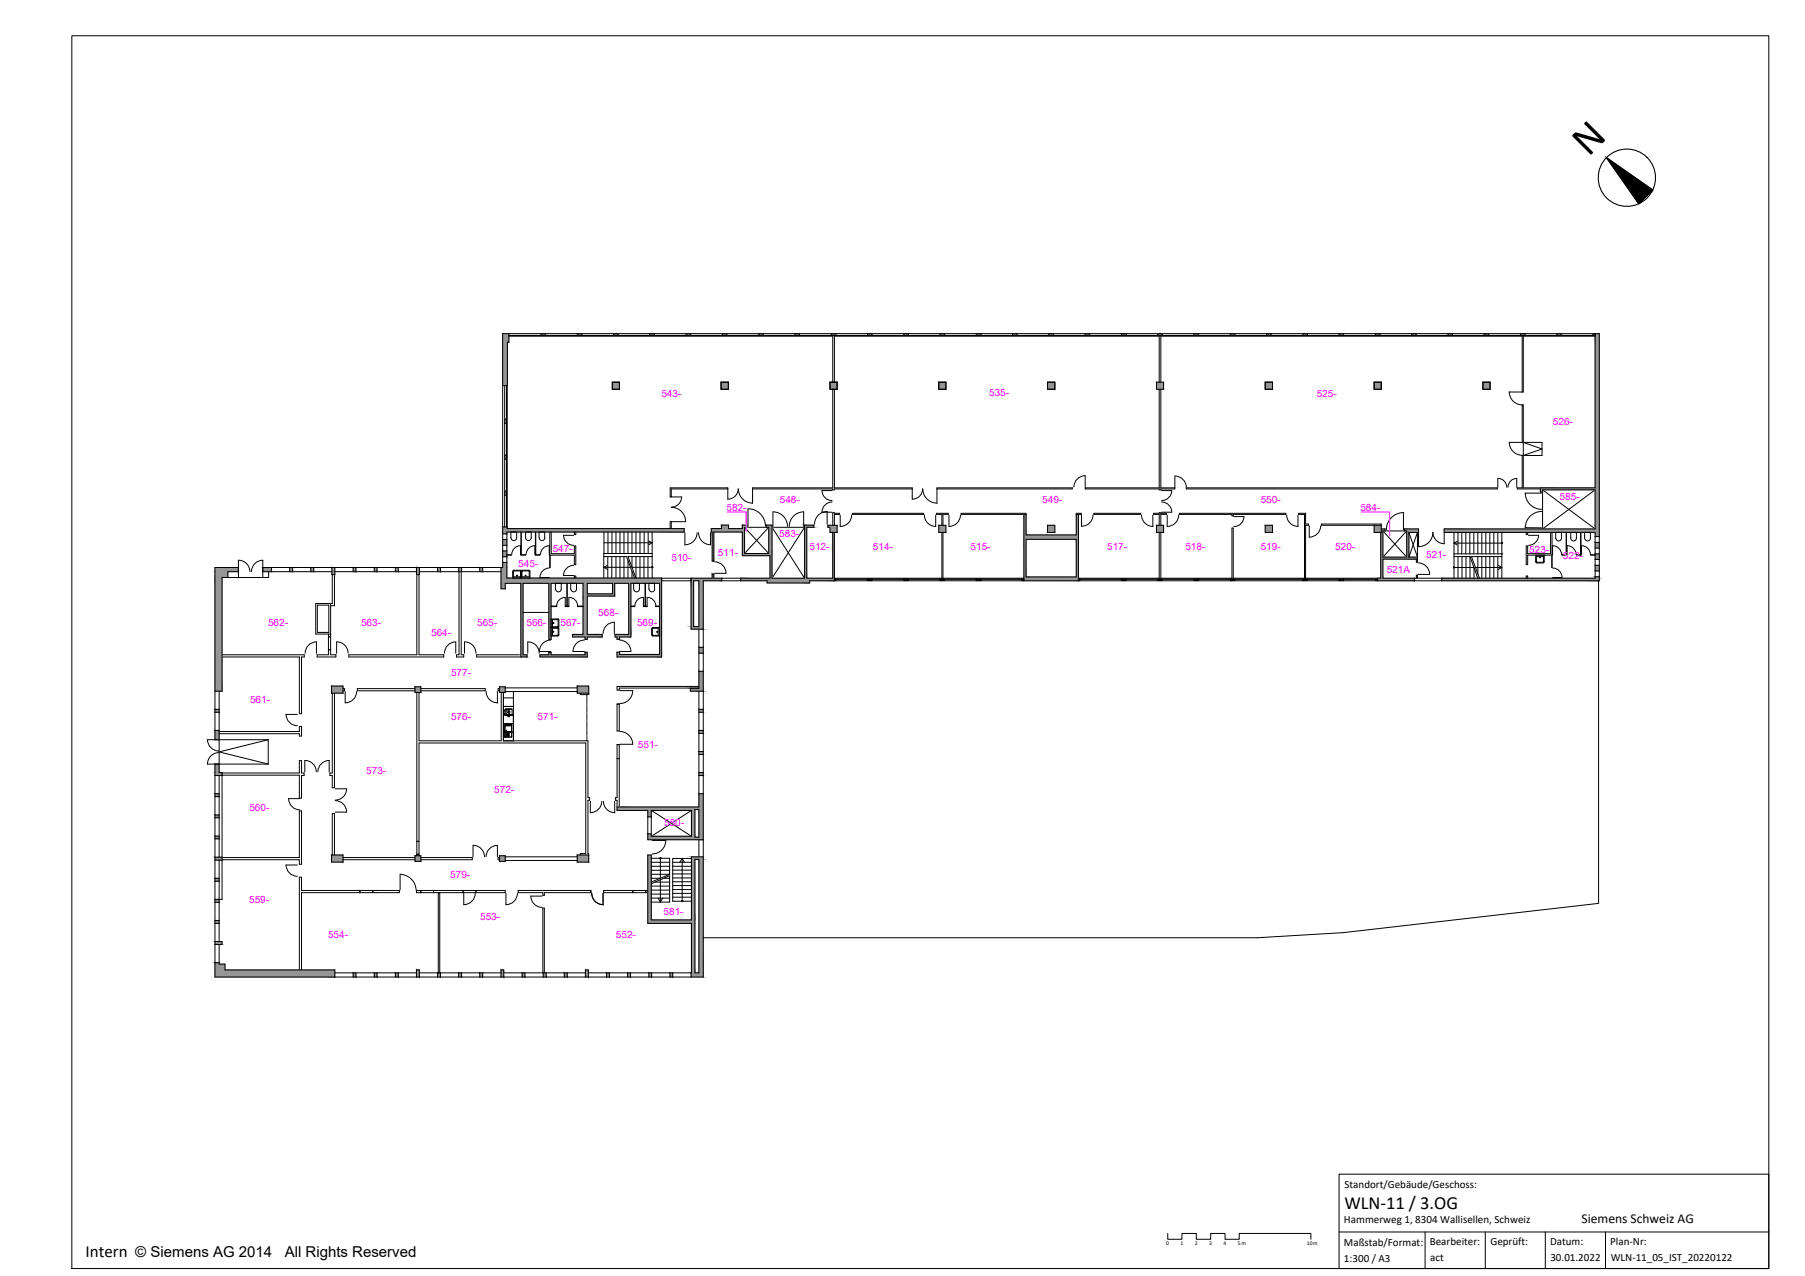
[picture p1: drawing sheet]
<svg xmlns="http://www.w3.org/2000/svg" width="420mm" height="297mm" viewBox="0 0 420 297" stroke-linecap="round" stroke-linejoin="round" font-family="sans-serif">
<!-- layer: S_Schraffur_Wand_tragend -->
<g fill="#969696" stroke="#969696" stroke-width=".23">
<path d="M77.2 199l2.6 1.7v-1.7zM77.2 199l2.6 1.7h-2.6z"/>
<path d="M345.2 89l1.6 1.6v-1.6zM345.2 89l1.6 1.6h-1.6z"/>
<path d="M319.9 89l1.6 1.6v-1.6zM319.9 89l1.6 1.6h-1.6z"/>
<path d="M319.9 122.3l1.6 1.6v-1.6zM319.9 122.3l1.6 1.6h-1.6z"/>
<path d="M294.5 122.3l1.7 1.6v-1.6zM294.5 122.3l1.7 1.6h-1.7z"/>
<path d="M294.5 89l1.7 1.6v-1.6zM294.5 89l1.7 1.6h-1.7z"/>
<path d="M269.2 89l1.6 1.6v-1.6zM269.2 89l1.6 1.6h-1.6z"/>
<path d="M269.2 122.3l1.6 1.6v-1.6zM269.2 122.3l1.6 1.6h-1.6z"/>
<path d="M243.8 122.3l1.7 1.6v-1.6zM243.8 122.3l1.7 1.6h-1.7z"/>
<path d="M243.8 89l1.7 1.6v-1.6zM243.8 89l1.7 1.6h-1.7z"/>
<path d="M218.5 122.3l1.7 1.6v-1.6zM218.5 122.3l1.7 1.6h-1.7z"/>
<path d="M193.2 122.3l1.7 1.6v-1.6zM193.2 122.3l1.7 1.6h-1.7z"/>
<path d="M218.5 89l1.7 1.6v-1.6zM218.5 89l1.7 1.6h-1.7z"/>
<path d="M193.2 89l1.7 1.6v-1.6zM193.2 89l1.7 1.6h-1.7z"/>
<path d="M167.9 89l1.6 1.6v-1.6zM167.9 89l1.6 1.6h-1.6z"/>
<path d="M142.5 89l1.7 1.6v-1.6zM142.5 89l1.7 1.6h-1.7z"/>
<path d="M77.2 159.7l2.6 1.7v-1.7zM77.2 159.7l2.6 1.7h-2.6z"/>
<path d="M96.6 159.9l1.4 1.3v-1.3zM96.6 159.9l1.4 1.3h-1.4z"/>
<path d="M116.3 159.9l1.3 1.3v-1.3zM116.3 159.9l1.3 1.3h-1.3z"/>
<path d="M134.4 159.7l2.6 1.7v-1.7zM134.4 159.7l2.6 1.7h-2.6z"/>
<path d="M134.4 199l2.6 1.7v-1.7zM134.4 199l2.6 1.7h-2.6z"/>
<path d="M116.3 199.2l1.3 1.3v-1.3zM116.3 199.2l1.3 1.3h-1.3z"/>
<path d="M96.6 199.2l1.4 1.3v-1.3zM96.6 199.2l1.4 1.3h-1.4z"/>
<path d="M371.3 77.7l1 35.9v-35.9zM371.3 77.7l1 35.9h-1z"/>
<path d="M358.6 113.6l13.7 .4v-.4zM358.6 113.6l13.7 .4h-13.7z"/>
<path d="M358.6 114l.5 .5v-.5zM358.6 114l.5 .5h-.5z"/>
<path d="M371.3 114l1 9.1v-9.1zM371.3 114l1 9.1h-1z"/>
<path d="M336.2 123.1l36.1 .8v-.8zM336.2 123.1l36.1 .8h-36.1z"/>
<path d="M371.3 123.9l1 1v-1zM371.3 123.9l1 1h-1z"/>
<path d="M371.3 134.3l1 .3v-.3zM371.3 134.3l1 .3h-1z"/>
<path d="M335.6 134.6l36.7 .6v-.6zM335.6 134.6l36.7 .6h-36.7z"/>
<path d="M371.3 131.6l1 1.3v-1.3zM371.3 131.6l1 1.3h-1z"/>
<path d="M371.3 128.9l1 1.3v-1.3zM371.3 128.9l1 1.3h-1z"/>
<path d="M371.3 126.3l1 1.3v-1.3zM371.3 126.3l1 1.3h-1z"/>
<path d="M326.9 123.1l3.3 .5v-.5zM326.9 123.1l3.3 .5h-3.3z"/>
<path d="M321.5 123.1l.9 .5v-.5zM321.5 123.1l.9 .5h-.9z"/>
<path d="M321.5 123.6l.4 .3v-.3zM321.5 123.6l.4 .3h-.4z"/>
<path d="M327.4 123.6l2.8 .3v-.3zM327.4 123.6l2.8 .3h-2.8z"/>
<path d="M327.4 123.9l.6 5.8v-5.8zM327.4 123.9l.6 5.8h-.6z"/>
<path d="M321.4 123.9l.5 5.8v-5.8zM321.4 123.9l.5 5.8h-.5z"/>
<path d="M321.4 129.7l8.5 .5v-.5zM321.4 129.7l8.5 .5h-8.5z"/>
<path d="M321.4 130.2l.5 4.4v-4.4zM321.4 130.2l.5 4.4h-.5z"/>
<path d="M320.7 134.6l8.6 .6v-.6zM320.7 134.6l8.6 .6h-8.6z"/>
<path d="M187.3 122.2l2.1 .6v-.6zM187.3 122.2l2.1 .6h-2.1z"/>
<path d="M178.4 122.2l1.3 .6v-.6zM178.4 122.2l1.3 .6h-1.3z"/>
<path d="M172.8 122.2l1.1 .6v-.6zM172.8 122.2l1.1 .6h-1.1z"/>
<path d="M172.8 122.8l.5 .2v-.2zM172.8 122.8l.5 .2h-.5z"/>
<path d="M167.9 122.2l1.7 .8v-.8zM167.9 122.2l1.7 .8h-1.7z"/>
<path d="M165.6 123l7.7 .9v-.9zM165.6 123l7.7 .9h-7.7z"/>
<path d="M178.9 122.8l.8 6v-6zM178.9 122.8l.8 6h-.8z"/>
<path d="M172.8 123.9l.5 4.9v-4.9zM172.8 123.9l.5 4.9h-.5z"/>
<path d="M172.8 128.8l6.9 .6v-.6zM172.8 128.8l6.9 .6h-6.9z"/>
<path d="M165.8 123.9l.4 6.7v-6.7zM165.8 123.9l.4 6.7h-.4z"/>
<path d="M193.8 123.9l.4 10.7v-10.7zM193.8 123.9l.4 10.7h-.4z"/>
<path d="M187.3 122.8l.5 11.8v-11.8zM187.3 122.8l.5 11.8h-.5z"/>
<path d="M179.2 129.4l.5 5.2v-5.2zM179.2 129.4l.5 5.2h-.5z"/>
<path d="M172.4 134.6l21.8 .6v-.6zM172.4 134.6l21.8 .6h-21.8z"/>
<path d="M178.6 135.2l9.9 .5v-.5zM178.6 135.2l9.9 .5h-9.9z"/>
<path d="M165.8 133.6l.4 1v-1zM165.8 133.6l.4 1h-.4z"/>
<path d="M160.9 134.6l7.1 .6v-.6zM160.9 134.6l7.1 .6h-7.1z"/>
<path d="M162.7 135.2l1 10.7v-10.7zM162.7 135.2l1 10.7h-1z"/>
<path d="M160.9 135.2l.6 10.7v-10.7zM160.9 135.2l.6 10.7h-.6z"/>
<path d="M160.9 145.9l2.8 .6v-.6zM160.9 145.9l2.8 .6h-2.8z"/>
<path d="M162.7 184.8l1 3.1v-3.1zM162.7 184.8l1 3.1h-1z"/>
<path d="M143.6 187.9l20.1 .6v-.6zM143.6 187.9l20.1 .6h-20.1z"/>
<path d="M143.6 188.5l18.2 .2v-.2zM143.6 188.5l18.2 .2h-18.2z"/>
<path d="M150.8 188.7l.8 1.4v-1.4zM150.8 188.7l.8 1.4h-.8z"/>
<path d="M161 188.7l.8 6v-6zM161 188.7l.8 6h-.8z"/>
<path d="M150.8 194.1l.8 .6v-.6zM150.8 194.1l.8 .6h-.8z"/>
<path d="M162.7 188.5l1 6.4v-6.4zM162.7 188.5l1 6.4h-1z"/>
<path d="M150.8 194.7l11 .2v-.2zM150.8 194.7l11 .2h-11z"/>
<path d="M150.8 194.9l12.9 .6v-.6zM150.8 194.9l12.9 .6h-12.9z"/>
<path d="M162.7 179.9l1 .6v-.6zM162.7 179.9l1 .6h-1z"/>
<path d="M162.7 174.9l1 .7v-.7zM162.7 174.9l1 .7h-1z"/>
<path d="M162.7 170l1 .7v-.7zM162.7 170l1 .7h-1z"/>
<path d="M162.7 165.1l1 .7v-.7zM162.7 165.1l1 .7h-1z"/>
<path d="M162.7 156.3l1 3.9v-3.9zM162.7 156.3l1 3.9h-1z"/>
<path d="M160.7 160.2l3 .7v-.7zM160.7 160.2l3 .7h-3z"/>
<path d="M162.7 150.7l1 1.3v-1.3zM162.7 150.7l1 1.3h-1z"/>
<path d="M117 122.7l1.1 .3v-.3zM117 122.7l1.1 .3h-1.1z"/>
<path d="M117 123l42.3 .9v-.9zM117 123l42.3 .9h-42.3z"/>
<path d="M117 123.9l1 .4v-.4zM117 123.9l1 .4h-1z"/>
<path d="M136.2 151.8l.5 .6v-.6zM136.2 151.8l.5 .6h-.5z"/>
<path d="M127.8 151.8l.5 .6v-.6zM127.8 151.8l.5 .6h-.5z"/>
<path d="M125.7 152.4l11 .5v-.5zM125.7 152.4l11 .5h-11z"/>
<path d="M117 130.9l1 1.2v-1.2zM117 130.9l1 1.2h-1z"/>
<path d="M116.6 132.1l1.4 2.5v-2.5zM116.6 132.1l1.4 2.5h-1.4z"/>
<path d="M116.6 134.6l37.4 1.2v-1.2zM116.6 134.6l37.4 1.2h-37.4z"/>
<path d="M116.6 135.8l1 1.3v-1.3zM116.6 135.8l1 1.3h-1z"/>
<path d="M142.6 135.8l.5 2.4v-2.4zM142.6 135.8l.5 2.4h-.5z"/>
<path d="M135.7 135.8l1 2.4v-2.4zM135.7 135.8l1 2.4h-1z"/>
<path d="M135.7 138.2l7.4 .6v-.6zM135.7 138.2l7.4 .6h-7.4z"/>
<path d="M146.3 135.8l.6 11.9v-11.9zM146.3 135.8l.6 11.9h-.6z"/>
<path d="M135.7 138.8l1 8.9v-8.9zM135.7 138.8l1 8.9h-1z"/>
<path d="M143.2 147.7l3.7 .6v-.6zM143.2 147.7l3.7 .6h-3.7z"/>
<path d="M133.3 147.7l6.9 .6v-.6zM133.3 147.7l6.9 .6h-6.9z"/>
<path d="M143.6 148.3l.6 .5v-.5zM143.6 148.3l.6 .5h-.6z"/>
<path d="M136.2 148.3l.5 .5v-.5zM136.2 148.3l.5 .5h-.5z"/>
<path d="M127.8 135.8l.5 13v-13zM127.8 135.8l.5 13h-.5z"/>
<path d="M153.5 135.8l.5 16.5v-16.5zM153.5 135.8l.5 16.5h-.5z"/>
<path d="M143.6 151.8l.6 .5v-.5zM143.6 151.8l.6 .5h-.6z"/>
<path d="M121.2 135.8l.6 16.6v-16.6zM121.2 135.8l.6 16.6h-.6z"/>
<path d="M143.6 152.3l10.4 .6v-.6zM143.6 152.3l10.4 .6h-10.4z"/>
<path d="M121.2 152.4l1.5 .5v-.5zM121.2 152.4l1.5 .5h-1.5z"/>
<path d="M117 128.3l1 1.3v-1.3zM117 128.3l1 1.3h-1z"/>
<path d="M117 125.6l1 1.3v-1.3zM117 125.6l1 1.3h-1z"/>
<path d="M161 199.5l2.7 .6v-.6zM161 199.5l2.7 .6h-2.7z"/>
<path d="M161 200.1l.8 14.1v-14.1zM161 200.1l.8 14.1h-.8z"/>
<path d="M150.8 199l.8 15.2v-15.2zM150.8 199l.8 15.2h-.8z"/>
<path d="M150.8 214.2l11 .8v-.8zM150.8 214.2l11 .8h-11z"/>
<path d="M162.7 200.1l1 26.4v-26.4zM162.7 200.1l1 26.4h-1z"/>
<path d="M161 215l.8 11.5v-11.5zM161 215l.8 11.5h-.8z"/>
<path d="M160.9 226.5l2.8 .9v-.9zM160.9 226.5l2.8 .9h-2.8z"/>
<path d="M156 226.5l.6 .9v-.9zM156 226.5l.6 .9h-.6z"/>
<path d="M50 224.1l1 .3v-.3zM50 224.1l1 .3h-1z"/>
<path d="M50 224.4l2.4 1.4v-1.4zM50 224.4l2.4 1.4h-2.4z"/>
<path d="M50 225.8l27.9 1.6v-1.6zM50 225.8l27.9 1.6h-27.9z"/>
<path d="M82.2 226.5l.6 .9v-.9zM82.2 226.5l.6 .9h-.6z"/>
<path d="M87.1 226.5l.7 .9v-.9zM87.1 226.5l.7 .9h-.7z"/>
<path d="M92 226.5l.7 .9v-.9zM92 226.5l.7 .9h-.7z"/>
<path d="M96.9 225.8l.7 1.6v-1.6zM96.9 225.8l.7 1.6h-.7z"/>
<path d="M101.9 226.5l.6 .9v-.9zM101.9 226.5l.6 .9h-.6z"/>
<path d="M106.8 226.5l.6 .9v-.9zM106.8 226.5l.6 .9h-.6z"/>
<path d="M111.7 226.5l.7 .9v-.9zM111.7 226.5l.7 .9h-.7z"/>
<path d="M116.6 225.8l.7 1.6v-1.6zM116.6 225.8l.7 1.6h-.7z"/>
<path d="M121.5 226.5l.7 .9v-.9zM121.5 226.5l.7 .9h-.7z"/>
<path d="M126.4 226.5l.7 .9v-.9zM126.4 226.5l.7 .9h-.7z"/>
<path d="M131.4 226.5l.6 .9v-.9zM131.4 226.5l.6 .9h-.6z"/>
<path d="M136.3 225.8l.6 1.6v-1.6zM136.3 225.8l.6 1.6h-.6z"/>
<path d="M141.2 226.5l.7 .9v-.9zM141.2 226.5l.7 .9h-.7z"/>
<path d="M146.1 226.5l.7 .9v-.9zM146.1 226.5l.7 .9h-.7z"/>
<path d="M151 226.5l.7 .9v-.9zM151 226.5l.7 .9h-.7z"/>
<path d="M50 219.2l1.7 .7v-.7zM50 219.2l1.7 .7h-1.7z"/>
<path d="M111.7 132.1l.7 1v-1zM111.7 132.1l.7 1h-.7z"/>
<path d="M106.8 132.1l.6 1v-1zM106.8 132.1l.6 1h-.6z"/>
<path d="M101.9 132.1l.6 1v-1zM101.9 132.1l.6 1h-.6z"/>
<path d="M96.9 132.1l.7 1.7v-1.7zM96.9 132.1l.7 1.7h-.7z"/>
<path d="M92 132.1l.7 1v-1zM92 132.1l.7 1h-.7z"/>
<path d="M87.1 132.1l.7 1v-1zM87.1 132.1l.7 1h-.7z"/>
<path d="M82.2 132.1l.6 1v-1zM82.2 132.1l.6 1h-.6z"/>
<path d="M77.3 132.1l.6 1.7v-1.7zM77.3 132.1l.6 1.7h-.6z"/>
<path d="M72.3 132.1l.7 1v-1zM72.3 132.1l.7 1h-.7z"/>
<path d="M67.4 132.1l.7 1v-1zM67.4 132.1l.7 1h-.7z"/>
<path d="M61.2 132.1l2 1v-1zM61.2 132.1l2 1h-2z"/>
<path d="M50 132.1l5.5 1v-1zM50 132.1l5.5 1h-5.5z"/>
<path d="M50 133.1l3 1.3v-1.3zM50 133.1l3 1.3h-3z"/>
<path d="M50 134.4l1.7 26.5v-26.5zM50 134.4l1.7 26.5h-1.7z"/>
<path d="M50 165.1l1 .7v-.7zM50 165.1l1 .7h-1z"/>
<path d="M50 170l1 2.2v-2.2zM50 170l1 2.2h-1z"/>
<path d="M50 177.9l1 2v-2zM50 177.9l1 2h-1z"/>
<path d="M50 179.9l1.7 .6v-.6zM50 179.9l1.7 .6h-1.7z"/>
<path d="M50 184.8l1 .6v-.6zM50 184.8l1 .6h-1z"/>
<path d="M50 189.7l1 .7v-.7zM50 189.7l1 .7h-1z"/>
<path d="M50 194.6l1 .7v-.7zM50 194.6l1 .7h-1z"/>
<path d="M50 199.5l1.7 .7v-.7zM50 199.5l1.7 .7h-1.7z"/>
<path d="M50 204.5l1 .6v-.6zM50 204.5l1 .6h-1z"/>
<path d="M50 209.4l1 .6v-.6zM50 209.4l1 .6h-1z"/>
<path d="M50 214.3l1 .7v-.7zM50 214.3l1 .7h-1z"/>
<path d="M117 77.7l1.4 2v-2zM117 77.7l1.4 2h-1.4z"/>
<path d="M117 79.7l1.1 10.1v-10.1zM117 79.7l1.1 10.1h-1.1z"/>
<path d="M250.5 119.7l.5 4.8v-4.8zM250.5 119.7l.5 4.8h-.5z"/>
<path d="M238.3 119.7l.5 4.8v-4.8zM238.3 119.7l.5 4.8h-.5z"/>
<path d="M238.3 124.5l12.7 1v-1zM238.3 124.5l12.7 1h-12.7z"/>
<path d="M250.5 125.5l.5 8.8v-8.8zM250.5 125.5l.5 8.8h-.5z"/>
<path d="M238.3 125.5l.5 8.8v-8.8zM238.3 125.5l.5 8.8h-.5z"/>
<path d="M238.3 134.3l12.7 .9v-.9zM238.3 134.3l12.7 .9h-12.7z"/>
<path d="M192.7 122.3l.5 .5v-.5zM192.7 122.3l.5 .5h-.5z"/>
</g>
<!-- layer: A_Stuetzen -->
<g fill="none" stroke="#000" stroke-width=".23">
<path d="M142.5 89h1.7v1.6h-1.7zM167.9 89h1.6v1.6h-1.6zM193.2 89h1.7v1.6h-1.7zM218.5 89h1.7v1.6h-1.7zM243.8 89h1.7v1.6h-1.7zM269.2 89h1.6v1.6h-1.6zM294.5 89h1.7v1.6h-1.7zM319.9 89h1.6v1.6h-1.6zM345.2 89h1.6v1.6h-1.6zM193.2 122.3h1.7v1.6h-1.7zM218.5 122.3h1.7v1.6h-1.7zM243.8 122.3h1.7v1.6h-1.7z"/>
<path d="M269.2 122.3h1.6v1.6h-1.6zM294.5 122.3h1.7v1.6h-1.7zM319.9 122.3h1.6v1.6h-1.6zM77.2 159.7h2.6v1.7h-2.6zM96.6 159.9h1.4v1.3h-1.4zM116.3 159.9h1.3v1.3h-1.3zM134.4 159.7h2.6v1.7h-2.6zM77.2 199h2.6v1.7h-2.6zM96.6 199.2h1.4v1.3h-1.4zM116.3 199.2h1.3v1.3h-1.3zM134.4 199h2.6v1.7h-2.6z"/>
</g>
<!-- layer: A_Wand_Leichtbau -->
<g fill="none" stroke="#000" stroke-width=".23">
<path d="M354.3 78.1h.3v13.2h-.3zM193.8 90.6v23h-18.6v.2h18.6v.2h.4v-.2h18.1v-.2h-18.1v-23M193.8 89v-10.9h.4v10.9M269.8 89v-10.9h.4v10.9M269.8 90.6v23h-17.2v.2h17.2v.2h.4v-.2h3.3v-.2h-3.3v-23M354.3 94.3h.3v8.7h-.3zM156 113.6h13.4v.2h-13.1v1.9h-.3zM198.4 119.5h16.6v.2h-16.6zM218.1 113.6h31.5v.2h-31.5zM238.3 119.7h-14.6v-.2h15.1v.2M250.5 119.7v-.2h1.2v.2h-.7M254.6 119.5h10.9v.2h-10.9z"/>
<path d="M274.5 119.5h24.8v.2h-12.2v.4h-.3v-.4h-12.3zM276.1 113.6h72.4v.2h-72.4zM302.3 119.5h1.6v2.5h.7v.3h-.7v12.5h-.2v-15.1h-1.4zM358.6 113.6h-4v-7.6h-.3v7.6h-1.1v.2h5.4M55.5 133.1v1.3h-2.5M61.2 133.1v1.3h1.3v-1.3M77.3 133.8v6.7h-.3M77.9 133.8v7.2h-.9M97 133.8v18.6h-15.8v.5h22.1v-.5h-5.8v-18.6M106.8 133.1v19.3h-.5v.5h1.6v-.5h-.5v-19.3M128 123.9v5.3h5.7v2.2h.3v-4.3h-.3v1.8h-5.4v-5M133.7 134.6v-.5h.3v.5"/>
<path d="M133.7 123.9v.5h.3v-.5M154 134.6h6.9v.6h-6.9zM156 123v-1.6h.3v1.6M193.8 122.3v-2.9l1.6 .1v.2h-1.2v2.6M219.2 122.3v-2.6h-1.2v-.2h2.7v.2h-1.2v2.6M219.2 123.9v10.9h.3v-10.9M269.8 122.3v-2.6h-1.3v-.2h1.3v-.1l1.7 .1v.2h-1.3v2.6M269.8 123.9v10.9h.4v-10.9M286.8 122.9h.3v11.9h-.3zM319.9 122.3h-12.3v-.3h13.9v.3M329.7 130.2v.7h.2v-.7M329.7 134.6v-.7h.2v.7"/>
<path d="M355.3 134.6v-.5h.3v.5M355.3 123.9v.5h.3v-.5M360.9 123.9v5h-5.3v-1.8h-.3v4.3h.3v-2.2h5.7v-5.3M51.7 152.4h19.1v.5h-.6v13.2h-.5v-13.2h-18M73.8 152.4h2.7v-1.2h.5v1.2h1.2v.5h-4.4zM76.5 148.2h.5v3h-.5zM76.5 147.6v.6h.5v-.6M121.2 152.4h-10.2v.5h10.2M121.8 142.6h6M162.7 159.8h-19.1v.8h.5v-.4h18.6M51 170.3h18.7v-1.2h.5v2.3h-.5v-.6h-18.7M51.7 179.9h18v-2.8h.5v2.8h.6v.6h-.6v5.3h-.5v-5.3h-18"/>
<path d="M77.3 161.4v18.5h-.5v.6h.5v2.9h.6v-22M79.8 160.3h.4v.5h-.4M96.6 160.3h-13.4v.5h13.4M97 161.2v34.7h.5v-22.9h38.9v25.7h-1.3v.3M97.5 161.2v11.3h19.2v-11.3M98 160.3h14.9v.5h-14.9M116.3 160.3h-.3v.5h.3M117.2 161.2v11.3h19.7v13.2h.3v.6h-.3v12.4h.1v.3M117.6 160.1h16.8M117.6 161h16.8M135.1 161.4v.3h1.9v-.3M136.6 161.7v.3"/>
<path d="M136.6 162.2v.3M136.6 162.6v.4M136.6 163.1v.3M136.6 163.6v.3M136.6 164.1v.3M136.6 164.5v.4M136.6 165v.3M136.6 165.5v.3M136.6 166v.3M136.6 166.4v.4M136.6 166.9v.3M136.6 167.4v.3"/>
<path d="M136.6 167.9v.3M136.6 168.3v.4M136.6 168.8v.3M136.6 169.3v.3M136.6 169.8v.3M136.6 170.3v.3M136.6 170.7v.4M136.6 171.2v.3M136.6 171.7v.3M136.6 172.2v.3M143.6 163.9h.5v6.3h-.5zM143.6 176.6h.5"/>
<path d="M144.3 170.3a2.98 2.98 0 0 1 3 3h-3M51.7 199.6h18v-10.8h.5v12.4h-.5v-1.1h-18M77.3 199v-9.6h.6v9.6M79.8 199.6h16.8M97 195.9h.5v3h-.5zM97 198.9v.3M97 198.9h.5v.3M98 199.6h11.9v.5h-11.9M116.3 199.6h-.3v.5h.3M117.6 199.5h16.8M143.6 187.9v-1.6h-.3v-.6h.3v-12.4h.5v14.6M79.8 200.1h16.8"/>
<path d="M83.8 207.3h3v.5h-3zM83.8 207.8v-.5h-13.6v-3.1h-.5v21.6M83.8 207.8h-13.6v18M86.8 207.3h6.2v.5h-6.2zM93.1 203.5v3.7M93.2 203.5a3.8 3.8 0 0 1 3.7 3.7M96.9 207.3h1.1v.5h-1.1zM98 207.3h2.9v.5h-2.9zM100.9 207.3h6.9v.5h-6.9zM102 207.8h.4v18.7h-.4zM107.8 207.3h3v.5h-3zM110.8 207.3h6.8v.5h-6.8z"/>
<path d="M117.6 200.3h16.8M120.6 207.3h16.9v.5h-10.8v.6h-.3v-.6h-5.8zM123.5 208.6h2.7M123.6 208.6a2.65 2.65 0 0 0 2.6 2.6M137.8 207.9a2.65 2.65 0 0 0 2.6 2.7M140.4 208v2.6M140.5 207.3h10.3v.5h-10.3zM147.3 207.3v.5M150.3 207.3v.5M126.4 226.5v-15.1h.3v15.1"/>
</g>
<!-- layer: A_Tueren -->
<g fill="none" stroke="#000" stroke-width=".23">
<path d="M351.3 91.3h3M351.3 91.2a3 3 0 0 0 3.1 3.1M156.3 115.7h2.4a2.46 2.46 0 0 1-2.4 2.4 3.3 3.3 0 0 1 3.3 3.3M169.4 113.8v2.4M169.4 116.2a2.46 2.46 0 0 0 2.5-2.4 3.3 3.3 0 0 0 3.3 3.3M175.2 113.8v3.4M191.3 119.2h2.4M191.3 114.2h2.4M191.3 114.2a2.35 2.35 0 0 0 2.4 2.3M192.5 119.1v2.9M192.6 119.1a2.94 2.94 0 0 0-3 2.9M193.7 116.9a2.35 2.35 0 0 0-2.4 2.3"/>
<path d="M198.2 119.9a2.65 2.65 0 0 1-2.6 2.6v-2.6M214.8 113.8a2.39 2.39 0 0 1-2.4 2.4l-.1-2.4M214.8 113.8a3.3 3.3 0 0 0 3.3 3.3v-3.3M215.2 119.9a2.65 2.65 0 0 0 2.6 2.6v-2.6M223.6 119.9a2.65 2.65 0 0 1-2.7 2.6v-2.6M250 113.4a2.65 2.65 0 0 1 2.6-2.7v2.7M251.8 119.9v2.6M254.4 119.9a2.65 2.65 0 0 1-2.6 2.6M265.7 119.9a2.65 2.65 0 0 0 2.7 2.6M268.4 119.9v2.7M270.4 114.2h2.4a2.35 2.35 0 0 1-2.4 2.3M270.4 116.9a2.35 2.35 0 0 1 2.4 2.3h-2.4"/>
<path d="M273.5 110.8v2.7M273.5 110.8a2.65 2.65 0 0 1 2.6 2.7M274.4 119.9a2.65 2.65 0 0 1-2.7 2.6v-2.6M299.5 119.9a2.65 2.65 0 0 0 2.7 2.6l-.1-2.6M326.7 119.4v3.9M326.7 119.3a4 4 0 0 0-4 4M348.7 111.4v2M348.7 111.4a2.05 2.05 0 0 1 2 2M351 113.4a2.05 2.05 0 0 1 2.1-2v2M351.3 103h3M351.3 103a3 3 0 0 0 3.1 3M355 114.8h3.8"/>
<path d="M355 114.8a3.8 3.8 0 0 0 3.8 3.8M358.8 119.1a3.8 3.8 0 0 0-3.8 3.7M58.2 133.1a2.65 2.65 0 0 0-2.7-2.7v2.7M61.2 130.4v2.7M61.2 130.4a2.65 2.65 0 0 0-2.7 2.7M133.5 124.6h-2.3a2.35 2.35 0 0 0 2.3 2.3M133.5 131.6a2.35 2.35 0 0 0-2.3 2.3l2.3 .1M156.3 121.4h3.3M159.4 124v2.9M162.3 124a2.81 2.81 0 0 1-2.9 2.8M162.6 124a2.81 2.81 0 0 0 2.8 2.8M165.4 124v2.9"/>
<path d="M166.3 130.8a2.65 2.65 0 0 1 2.7 2.6l-2.7 .1M178.2 122.5a4 4 0 0 0-4.1-4.1v4.1M183.3 122.5a3.4 3.4 0 0 0-3.4-3.3v3.3M183.7 122.5a3.4 3.4 0 0 1 3.4-3.3v3.3M287.2 120.3l2.4-.1a2.35 2.35 0 0 1-2.4 2.4M307.4 122.4a2.65 2.65 0 0 1-2.6 2.6v-2.6M330.1 133.7h2.7M330.1 131a2.65 2.65 0 0 1 2.7 2.7M330.2 123.9v3.4M336.2 123.9v2.7M336.2 126.6a2.65 2.65 0 0 1-2.7-2.7 3.3 3.3 0 0 1-3.3 3.3M355 122.8l3.8 .1"/>
<path d="M355.8 124.6h2.3a2.35 2.35 0 0 1-2.3 2.3M71 152.1a2.65 2.65 0 0 1 2.7-2.7v2.7M81 152.1a2.65 2.65 0 0 0-2.6-2.7v2.7M103.5 152.1a2.65 2.65 0 0 1 2.6-2.7v2.7M110.8 152.1a2.65 2.65 0 0 0-2.7-2.7v2.7M125.5 152.1a2.65 2.65 0 0 0-2.6-2.7v2.7M125.5 151.7h2.7M128.2 149a2.65 2.65 0 0 0-2.6 2.6M133.3 151.7h2.7M136 149a2.65 2.65 0 0 0-2.6 2.6M143 144.9v2.6M143 144.9a2.65 2.65 0 0 0-2.6 2.6"/>
<path d="M144.2 149a2.65 2.65 0 0 1 2.7 2.6l-2.7 .1M48.3 177.9h2.6M48.3 172.2h2.6M48.3 172.2a2.65 2.65 0 0 0 2.6 2.6M50.9 175.2a2.65 2.65 0 0 0-2.6 2.6M69.2 166.3h-2.6a2.65 2.65 0 0 0 2.6 2.6M71 177v2.7M71 177a2.65 2.65 0 0 1 2.6 2.7M74 179.7a2.65 2.65 0 0 1 2.6-2.7v2.7M80.3 161v2.6M83 161a2.65 2.65 0 0 1-2.6 2.6M113.2 161a2.65 2.65 0 0 0 2.6 2.6"/>
<path d="M115.8 161v2.6M144.3 160.8h3a2.98 2.98 0 0 1-3 3M67.1 185.9h2.7M67.2 185.9a2.65 2.65 0 0 0 2.6 2.6M78 183.6h2.7a2.65 2.65 0 0 1-2.7 2.7M78 189h2.7M78 186.4a2.65 2.65 0 0 1 2.7 2.6M112.8 199.4a2.65 2.65 0 0 0-2.7-2.6v2.7M113.2 199.4a2.65 2.65 0 0 1 2.6-2.6v2.7M137.4 186.5v2.7M140.1 186.5a2.65 2.65 0 0 1-2.7 2.7M140.5 186.5a2.65 2.65 0 0 0 2.6 2.7v-2.7"/>
<path d="M151.8 195.7l3.2-.1a3.2 3.2 0 0 1-3.2 3.2M69.2 201.4l-2.6-.1a2.65 2.65 0 0 0 2.6 2.7M107.9 208v2.6M110.6 207.9a2.65 2.65 0 0 1-2.6 2.7M117.8 208v2.6M120.4 207.9a2.65 2.65 0 0 1-2.6 2.7M137.8 207.9a2.65 2.65 0 0 0 2.6 2.7M140.4 208v2.6"/>
</g>
<!-- layer: A_Treppen+Lift -->
<g fill="none" stroke="#000" stroke-width=".23">
<path d="M354.6 103h4.3v3h-4.3M354.6 103v3M354.6 103l4.3 1.5-4.3 1.5M359.1 114l12.2 9.1M371.3 114l-12.2 9.1v-8.6M55.5 134.4h5.7M140.5 129.6h5.3l1.9 5M140.5 132.1h6.3M140.5 132.1l.9 .4M140.6 123.9v4.9M140.6 126.4h11.2M141.4 131.6l-.9 .5"/>
<path d="M141.5 129.6v5M141.5 123.9v4.9M142.4 129.6v5M142.5 123.9v4.9M143.4 123.9v4.9M143.4 129.6v5M144.3 123.9v4.9M144.3 129.6v5M145.2 123.9v4.9M145.2 129.6v5M146.2 123.9v4.9M146.2 130.5v4.1"/>
<path d="M147.1 129.6v2.5h4.7M147.1 123.9v4.9M147.1 133v1.6M148 129.6v5l-1.8-5h5.6M148 123.9v4.9M149 123.9v4.9M149 129.6v5M149.9 129.6v5M149.9 123.9v4.9M150.8 129.6v5M150.9 123.9v4.9M151 125.9l.8 .5"/>
<path d="M151.8 123.9v10.7M151.8 128.8h-11.3v5.8M151.8 126.4l-.8 .4M173.3 122.8l5.6 6M173.9 122.8h4.5M178.9 122.8l-5.6 6M179.7 134.6l7.6-11.8h-7.6l7.6 11.8M321.9 123.6l5.5 6.1M322.4 123.6h4.5M327.4 123.6l-5.5 6.1M338.5 129.6h3.7M338.5 123.9v10.7"/>
<path d="M338.5 132.1h4.6v2.5M338.5 126.4l.7 .5M338.5 128.9h11.1M338.5 126.4h11.1M339.2 126l-.7 .4M339.4 123.9v5M339.4 129.6v5M340.3 123.9v5M340.3 129.6v5M341.2 123.9v5M341.2 129.6v5M342.1 123.9v5"/>
<path d="M342.2 129.6v5M342.2 129.6l1.8 5M343.1 123.9v5M343.5 132.1h6.1M344 123.9v5M344 129.6v4M344.9 123.9v5M344.9 129.6v5M345.9 123.9v5M345.9 129.6v5M346.8 123.9v5M346.8 129.6v5"/>
<path d="M347.7 123.9v5M347.7 129.6v5M348.7 123.9v5M348.7 129.6v5M348.7 131.6l.9 .5M349.6 128.9h.1M349.6 129.6h-7.1l1.9 5M349.6 123.9v10.7M349.6 132.1l-.9 .5M62.4 172.2h-11.4v5.7h11.4M62.4 172.2v5.7M62.4 172.2l-11.4 2.8 11.4 2.9"/>
<path d="M151.6 199.8h4.3v3.7M151.6 188.7l9.4 6M153.7 199.8v4.7h-2.1M158.8 199.8v10M158.8 199.8l.5 .9M158.8 199.8l-.6 .9M161 188.7l-9.4 6M161 199.8h-4.4v10h4.4M151.6 202.6h4.3M151.6 201.7h4.3M151.6 200.7h4.3M151.6 205.7l4.3-1.8v6.1h-4.3"/>
<path d="M151.6 203.5h4.3M151.6 206.3h4.3M151.6 207.2h4.3M151.6 208.1h4.3M151.6 209.1h4.3M152.4 205.3h3.5M153.2 209.1l.5 .9M153.7 204.8v5.2M154.3 209.1l-.6 .9M154.6 204.5h1.3M155.9 203.5l-4.3 1.8M156.6 208.9h4.4"/>
<path d="M156.6 208h4.4M156.6 207.1h4.4M156.6 206.1h4.4M156.6 205.3h4.4M156.6 204.4h4.4M156.6 203.4h4.4M156.6 202.6h4.4M156.6 201.7h4.4M156.6 200.7h4.4"/>
<circle cx="151.8" cy="132" r=".15"/>
<circle cx="338.5" cy="132.1" r=".15"/>
<circle cx="349.6" cy="126.4" r=".15"/>
<circle cx="153.7" cy="199.8" r=".15"/>
<circle cx="158.8" cy="209.8" r=".15"/>
</g>
<!-- layer: A_Fenster -->
<g fill="none" stroke="#000" stroke-width=".23">
<path d="M118.4 78.1h252.9M118.4 77.7h252.9M118.4 78.3h75.4M125.9 78.1v-.3h1.1v.3M134.4 78.1v-.3h1.1v.3M142.8 78.1v-.3h1.1v.3M151.3 78.1v-.3h1v.3M159.7 78.1v-.3h1.1v.3M168.1 78.1v-.3h1.1v.3M176.6 78.1v-.3h1.1v.3M185 78.1v-.3h1.1v.3M193.5 78.1v-.3h1.1v.3"/>
<path d="M194.2 78.3h75.6M201.9 78.1v-.3h1.1v.3M210.4 78.1v-.3h1.1v.3M218.8 78.1v-.3h1.1v.3M227.2 78.1v-.3h1.1v.3M235.7 78.1v-.3h1.1v.3M244.1 78.1v-.3h1.1v.3M252.6 78.1v-.3h1.1v.3M261 78.1v-.3h1.1v.3M269.5 78.1v-.3h1.1v.3M270.2 78.3h84.1M277.9 78.1v-.3h1.1v.3"/>
<path d="M286.4 78.1v-.3h1v.3M294.8 78.1v-.3h1.1v.3M303.3 78.1v-.3h1v.3M311.7 78.1v-.3h1.1v.3M320.2 78.1v-.3h1v.3M328.6 78.1v-.3h1v.3M337.1 78.1v-.3h1v.3M345.5 78.1v-.3h1v.3M353.9 78.1v-.3h1.1v.3M354.6 78.3h16.7M362.4 78.1v-.3h1v.3M371.3 77.8h-.5v.3"/>
<path d="M117 89.8v32.9M117.5 89.8v32.9M117.9 89.8v32.9M117.9 97.6h-.3v1h.3M118.1 89.8v32.9M117.9 114.3h-.3v1h.3M117.9 105.9h-.3v1h.3M63.2 133.1h4.2M63.2 132.1h4.2M68.1 133.1h4.2M68.1 132.1h4.2M73 133.1h4.3"/>
<path d="M73 132.1h4.3M77.9 133.1h4.3M77.9 132.1h4.3M82.8 133.1h4.3M82.8 132.1h4.3M87.8 133.1h4.2M87.8 132.1h4.2M92.7 133.1h4.2M92.7 132.1h4.2M97.6 133.1h4.3M97.6 132.1h4.3M102.5 133.1h4.3"/>
<path d="M102.5 132.1h4.3M107.4 133.1h4.3M107.4 132.1h4.3M112.4 133.1h4.2M112.4 132.1h4.2M117 124.3v1.3M117 126.9v1.4M117 129.6v1.3M118 124.3v1.3M118 126.9v1.4M118 129.6v1.3M168 135.2h4.4"/>
<path d="M168 134.6h4.4M194.2 135.2h44.1M194.2 134.6h25M194.2 134.8h44.1M194.6 134.8v.4M201.9 134.8v.4M203 134.8v.4M210.4 134.8v.4M211.5 134.8v.4M218.8 134.8v.4M219.5 134.6h18.8M219.9 134.8v.4"/>
<path d="M227.2 134.8v.4M228.3 134.8v.4M237.8 134.8v.4M251 135.2h69.7M251 134.6h18.8M251 134.8h69.7M251.4 134.8v.4M261 134.8h1.1v.4h-1.1zM269.5 134.8h1.1v.4h-1.1zM270.2 134.6h16.6M277.9 134.8h1.1v.4h-1.1zM286.4 134.8h1v.4h-1z"/>
<path d="M287.1 134.6h16.6M303.3 134.8h1v.4h-1zM303.9 134.6h16.8M311.7 134.8h1.1v.4h-1.1zM320.2 134.8v.4M329.3 135.2h6.3M329.3 134.6h6.3M371.3 124.9v1.4M371.3 127.6v1.3M371.3 130.2v1.4M371.3 132.9v1.4M372.3 124.9v1.4"/>
<path d="M372.3 127.6v1.3M372.3 130.2v1.4M372.3 132.9v1.4M162.7 146.5v4.2M162.7 152v4.3M163.7 146.5v4.2M163.7 152v4.3M50 160.9v4.2M50 165.8v4.2M51 160.9v4.2M51 165.8v4.2M162.7 160.9v4.2"/>
<path d="M162.7 165.8v4.2M162.7 170.7v4.2M162.7 175.6v4.3M163.7 160.9v4.2M163.7 165.8v4.2M163.7 170.7v4.2M163.7 175.6v4.3M50 180.5v4.3M50 185.4v4.3M50 190.4v4.2M50 195.3v4.2M51 180.5v4.3"/>
<path d="M51 185.4v4.3M51 190.4v4.2M51 195.3v4.2M162.7 180.5v4.3M162.7 195.5v4M163.7 180.5v4.3M163.7 195.5v4M50 200.2v4.3M50 205.1v4.3M50 210v4.3M50 215v4.2M50 219.9v4.2"/>
<path d="M51 200.2v4.3M51 205.1v4.3M51 210v4.3M51 215v4.2M51 219.9v4.2M77.9 226.5h4.3M77.9 227.4h4.3M82.8 226.5h4.3M82.8 227.4h4.3M87.8 226.5h4.2M87.8 227.4h4.2M92.7 226.5h4.2"/>
<path d="M92.7 227.4h4.2M97.6 226.5h4.3M97.6 227.4h4.3M102.5 226.5h4.3M102.5 227.4h4.3M107.4 226.5h4.3M107.4 227.4h4.3M112.4 226.5h4.2M112.4 227.4h4.2M117.3 226.5h4.2M117.3 227.4h4.2M122.2 226.5h4.2"/>
<path d="M122.2 227.4h4.2M127.1 226.5h4.3M127.1 227.4h4.3M132 226.5h4.3M132 227.4h4.3M136.9 226.5h4.3M136.9 227.4h4.3M141.9 226.5h4.2M141.9 227.4h4.2M146.8 226.5h4.2M146.8 227.4h4.2M151.7 226.5h4.3"/>
<path d="M151.7 227.4h4.3M156.6 226.5h4.3M156.6 227.4h4.3"/>
</g>
<!-- layer: A_Wand_massiv -->
<g fill="none" stroke="#000" stroke-width=".23">
<path d="M117 77.7h1.4v2h-.3v10.1h-1.1zM371.3 77.7h1v47.2h-1v-1h-35.1v-.8h35.1v-9.1h-12.2v.5h-.5v-.9h12.7zM238.3 119.7h.5v4.8h11.7v-4.8h.5v15.5h-12.7zM50 132.1h5.5v1h-2.5v1.3h-1.3v26.5h-1.7zM61.2 132.1h2v1h-2zM67.4 132.1h.7v1h-.7zM72.3 132.1h.7v1h-.7zM77.3 132.1h.6v1.7h-.6zM82.2 132.1h.6v1h-.6zM87.1 132.1h.7v1h-.7zM92 132.1h.7v1h-.7zM96.9 132.1h.7v1.7h-.7z"/>
<path d="M101.9 132.1h.6v1h-.6zM106.8 132.1h.6v1h-.6zM111.7 132.1h.7v1h-.7zM117 130.9h1v3.7h36v18.3h-10.4v-1.1h.6v.5h9.3v-16.5h-6.6v12.5h-2.7v.5h-.6v-.5h-.4v-.6h3.1v-11.9h-3.2v3h-6.4v8.9h3.5v.6h-3.5v.5h-.5v-.5h-2.9v-.6h2.4v-11.9h-7.4v13h-.5v-13h-6v16.6h.9v.5h-1.5v-17.1h-3.6v1.3h-1v-5h.4zM117 122.7h1.1v.3h41.2v.9h-41.3v.4h-1zM117 128.3h1v1.3h-1zM117 125.6h1v1.3h-1zM136.7 135.8h5.9v2.4h-5.9zM160.9 134.6h4.9v-1h.4v1h1.8v.6h-4.3v11.3h-2.8zM161.5 135.2h1.2v10.7h-1.2zM193.2 122.3h-.5v.5h.5M193.8 123.9v10.7h-6v-11.8h1.6v-.6h-2.1v12.4h-7.6v-12.4h-1.3v.6h.5v6h-5.6v-6h.6v-.6h-1.1v.8h-3.2v-.8h-1.7v.8h-2.3v.9h.2v6.7h.4v-6.7h6.6v5.5h6.4v5.2h-6.8v.6h6.2v.5h9.9v-.5h5.7v-11.3"/>
<path d="M238.8 125.5h11.7v8.8h-11.7zM321.5 123.1h.9v.5h-.5v6.1h5.5v-6.1h-.5v-.5h3.3v.8h-2.2v5.8h1.9v.5h-8v4.4h7.4v.6h-8.6v-.6h.7v-10.7M335.6 134.6h35.7v-.3h1v.9h-36.7zM371.3 126.3h1v1.3h-1zM371.3 128.9h1v1.3h-1zM371.3 131.6h1v1.3h-1zM73.5 140.5h3.5v7.1h-3.5zM73.9 140.9h2.6v6.3h-2.6zM125.7 152.4h2.1v-.6h.5v.6h7.9v-.6h.5v1.1h-11zM162.7 150.7h1v1.3h-1zM162.7 156.3h1v4.6h-3v-.7h2zM50 177.9h1v2h.7v.6h-1.7z"/>
<path d="M50 165.1h1v.7h-1zM50 170h1v2.2h-1zM162.7 165.1h1v.7h-1zM162.7 170h1v.7h-1zM162.7 174.9h1v.7h-1zM162.7 179.9h1v.6h-1zM50 199.5h1.7v.7h-1.7zM50 184.8h1v.6h-1zM50 194.6h1v.7h-1zM50 189.7h1v.7h-1zM143.6 187.9h19.1v-3.1h1v10.7h-12.9v-1.4h.8v.6h9.4v-6h-9.4v1.4h-.8v-1.4h-7.2zM150.8 199h.8v15.2h9.4v-14.7h2.7v27.9h-2.8l.1-12.4h-10.2z"/>
<path d="M161.8 188.5h.9v6.4h-.9zM50 219.2h1.7v.7h-1.7zM50 204.5h1v.6h-1zM50 209.4h1v.6h-1zM50 214.3h1v.7h-1zM161.8 200.1h.9v26.4h-.9zM50 224.1h1v.3h1.4v1.4h25.5v1.6h-27.9zM82.2 226.5h.6v.9h-.6zM87.1 226.5h.7v.9h-.7zM92 226.5h.7v.9h-.7zM96.9 225.8h.7v1.6h-.7zM101.9 226.5h.6v.9h-.6z"/>
<path d="M106.8 226.5h.6v.9h-.6zM111.7 226.5h.7v.9h-.7zM116.6 225.8h.7v1.6h-.7zM121.5 226.5h.7v.9h-.7zM126.4 226.5h.7v.9h-.7zM131.4 226.5h.6v.9h-.6zM136.3 225.8h.6v1.6h-.6zM141.2 226.5h.7v.9h-.7zM146.1 226.5h.7v.9h-.7zM151 226.5h.7v.9h-.7zM156 226.5h.6v.9h-.6z"/>
</g>
<!-- layer: A_Unterzug -->
<path d="M150.8 190.1v4M151.6 190.1v4" fill="none" stroke="#000" stroke-width=".23"/>
<!-- layer: I_S_Sanitaer -->
<g fill="none" stroke="#000" stroke-width=".23">
<path d="M118 129.1h1l-1 .1M118.9 125.2v-1.3h1.4v1.3M119 125.2a.66 .66 0 0 0 .6 .6 .66 .66 0 0 0 .7-.6M119.1 129.1a2.05 2.05 0 0 1 2.1-2.1v2.1M121.1 132.9h-1.5l-.1 1.4h1.7v-1.3M121.1 132.7l.3 .3 .2-.3M121.1 132.9l.1 .1M121.3 123.9v5.3h1l-1-.1v-5.2M121.3 133v1.6M121.6 132.9h1.5M121.6 132.7h1.5M121.6 132.9l-.1 .1"/>
<path d="M122.3 125.2a.66 .66 0 0 0 .7 .6 .66 .66 0 0 0 .7-.6M122.3 125.2v-1.3h1.4v1.3M123.1 132.7l.3 .3v1.6h-4.1l.1-1.8 1.7-.1M123.1 132.9l.1 1.4h-1.7v-1.3M124.5 127v2.1M124.5 127a2.05 2.05 0 0 0-2 2.1M124.6 123.9v5.3h1l-.9-.1v-5.2M125.5 125.2v-1.3h1.3v1.3M125.5 125.2a.66 .66 0 0 0 .7 .6 .66 .66 0 0 0 .6-.6M125.8 129.1a2.05 2.05 0 0 1 2.1-2.1l-.1 2.1M127.9 132.2a2.18 2.18 0 0 0-2.2 2.2h2.1M128 129.2v2.9l.1-2.9"/>
<path d="M129.3 137.1v-1.3h1.3v1.3M129.3 137.1a.66 .66 0 0 0 .7 .7 .66 .66 0 0 0 .6-.7M131.6 139.1v2.1h.8v-2.1M131.6 139.1a2.01 2.01 0 0 0-2 2M132 135.8v5.3h-.4M132 135.8v5.3h.4M132.4 139.1a2.01 2.01 0 0 1 2.1 2M132.8 137.1v-1.3h1.4v1.3M132.9 137.1a.66 .66 0 0 0 .6 .7 .66 .66 0 0 0 .7-.7M147.5 137.1v-1.3h1.3v1.3M147.5 137.1a.66 .66 0 0 0 .7 .7 .66 .66 0 0 0 .6-.7M149.8 139.1v2.1h.8v-2.1"/>
<path d="M149.8 139.1a2.01 2.01 0 0 0-2 2M150.2 135.8v5.3h-.4M150.2 135.8v5.3h.4M150.6 139.1a2.01 2.01 0 0 1 2.1 2M151 137.1v-1.3h1.4v1.3M151.1 137.1a.66 .66 0 0 0 .6 .7 .66 .66 0 0 0 .7-.7M357.5 130.8l.2 .2M357.5 130.8v-1.6h2v1.6M357.6 130.8h.1M357.6 130.8v-1.2h1.7v1.2M357.7 130.9h1.5M357.7 131h1.5"/>
<path d="M359.3 130.8h-.1M359.5 130.8l-.3 .2M361.2 129.2v2.9l.1-2.9M361.4 127v2.1M361.4 127a2.05 2.05 0 0 1 2.1 2.1M361.4 132.2a2.18 2.18 0 0 1 2.2 2.2h-2.2M362.1 123.9h1.4v1.4a.66 .66 0 0 1-.7 .6 .66 .66 0 0 1-.6-.6zM364.6 123.9v5.2l-1 .1h1v-5.3M364.8 127v2.1M364.8 127a2.05 2.05 0 0 1 2.1 2.1M365.6 123.9h1.3v1.4a.66 .66 0 0 1-.6 .6 .66 .66 0 0 1-.7-.6zM367.9 123.9v5.2l-.9 .1h1v-5.3"/>
<path d="M368.9 125.3a.66 .66 0 0 0 .6 .6 .66 .66 0 0 0 .7-.6v-1.4h-1.3v1.4M370.2 129.1a2.05 2.05 0 0 0-2-2.1l-.1 2.1M371.3 129.1h-1l1 .1M128.3 146.1h1.6l.2 .2M128.3 141.1h1.3M129.6 141.1v.1h-1.3M129.8 144.3h-1.2v1.6l1.3-.1M129.8 144.1h-1.5v4l1.7-.1 .1-1.7M129.9 144.2v.1M129.9 144l.2 .3M129.9 144.3v1.5M129.9 146.3l-1.3-.1v1.7l1.3-.1v-1.5"/>
<path d="M130.1 144.3v1.5M130.1 145.8l-.2 .2M134.4 141.1v.1h1.3M134.4 141.1h1.3M146.9 141.1h.8v.1h-.8M151.7 146.3v1.5M151.7 146.3l.3-.2h1.5v2h-1.6l-.2-.3M151.8 146.3v1.5M151.9 146.3l1.3-.1v1.7l-1.3-.1M153.5 141.1h-.9v.1h.9"/>
<circle cx="120.4" cy="134" r=".11"/>
<circle cx="122.4" cy="134" r=".11"/>
<circle cx="358.5" cy="129.8" r=".11"/>
<circle cx="128.8" cy="147.1" r=".11"/>
<circle cx="128.8" cy="145" r=".11"/>
<circle cx="153" cy="147.1" r=".11"/>
</g>
<!-- layer: A_Dachaufsicht -->
<path d="M372.1 135.2v75.1l-59.5 6.8-19.9 1.2h-129" fill="none" stroke="#000" stroke-width=".23"/>
<!-- layer: A_Einbaumoebel -->
<g fill="none" stroke="#000" stroke-width=".23">
<path d="M328 123.9l1.9 5.8v-5.8l-1.9 5.8M117.2 170.5h2.3M117.2 168.5h2.3M117.2 166.4h2.3M117.2 164.5h2.3M117.2 162.5h2.3M117.3 165.6v.5M117.4 166l.4 .4M117.5 168.6h1.6v3h-1.6zM117.6 168.7h1.5v2.9h-1.5zM117.6 161h1.9v11.5h-2.3v-11.3M117.6 170.1l.2 .2h1.1"/>
<path d="M117.7 165.2v-.2h1.5v.4v1.1h-.6v.3h-.3v-.3h-.6v-.1M117.7 165.2h1.5M117.7 166.4h1.5M117.8 165.2l-.4 .3M117.8 168.9h1.1M117.8 168.9l-.2 .1M117.8 170.7v.7M118 170.7v.7M118.2 170.7v.7M118.3 166.5v.3h.3M118.3 170.7v.7M118.5 170.7v.7"/>
<path d="M118.7 165.7h-.3v.3h.3M119.2 165h-1.5v1.5h1.5M51.7 180.5v19M51.7 200.2v9.2h-.7"/>
<circle cx="117.8" cy="170.1" r=".06"/>
<circle cx="118.2" cy="165.5" r=".28"/>
<circle cx="118.2" cy="166.1" r=".28"/>
</g>
<!-- layer: FM_Index_Raumnummern -->
<path d="M169.2 119.2h4.5v4.5M316.9 119.2h6.6v5.5" fill="none" stroke="#f0f" stroke-width=".23"/>
<!-- layer: L_Massstab -->
<path d="M271.8 287.1v1.4h3.3v-1.4h3.4v1.4h3.3v-1.4h3.4v1.4h3.3v-1.4h16.6v1.4" fill="none" stroke="#000" stroke-width=".23"/>
<!-- layer: L_Planrand -->
<path d="M16.7 8.3h395v287h-395z" fill="none" stroke="#000" stroke-width=".23"/>
<!-- layer: L_Plankopf -->
<path d="M311.7 273.3h100v22h-100zM311.7 286.8h100M331.7 286.8v8.5M345.7 286.8v8.5M359.7 286.8v8.5M373.7 286.8v8.5" fill="none" stroke="#000" stroke-width=".23"/>
<!-- layer: 0 -->
<g fill="none" stroke="#000" stroke-width=".25">
<path d="M373.9 36.7l10.8 7.5-3.2 3.2z"/>
<circle cx="378.7" cy="41.4" r="6.7"/>
</g>
<path d="M373.9 36.7l10.8 7.5-3.2 3.2zM381.5 47.4l3.2-3.2z" fill="#000" stroke="#000" stroke-width=".23"/>
<text font-size="10" x="369.7" y="36.6" transform="rotate(-45 369.7 36.6)">N</text>
<text font-size="4.3" x="312.9" y="281.5">WLN-11 / 3.OG</text>
<text font-size="3.9" x="19.9" y="292.6">Intern</text>
<g font-size="3.5">
<text x="31.5" y="292.6">© Siemens AG 2014</text>
<text x="66.3" y="292.6">All Rights Reserved</text>
</g>
<text font-size="3.2" x="368.1" y="284.6">Siemens Schweiz AG</text>
<g font-size="2.6">
<text x="313" y="276.5">Standort/Gebäude/Geschoss:</text>
<text x="312.8" y="284.7">Hammerweg 1, 8304 Wallisellen, Schweiz</text>
<text x="312.8" y="290">Maßstab/Format:</text>
<text x="312.8" y="293.8">1:300 / A3</text>
<text x="332.8" y="289.9">Bearbeiter:</text>
<text x="332.9" y="293.6">act</text>
<text x="346.9" y="289.9">Geprüft:</text>
<text x="360.8" y="289.8">Datum:</text>
<text x="360.9" y="293.6">30.01.2022</text>
<text x="374.8" y="289.9">Plan-Nr:</text>
<text x="374.9" y="293.6">WLN-11_05_IST_20220122</text>
</g>
<g font-size="2.3" fill="#f0f">
<text x="154" y="92.3">543-</text>
<text x="230.3" y="92.2">535-</text>
<text x="306.5" y="92.3">525-</text>
<text x="361.5" y="99">526-</text>
<text x="169.1" y="118.9">582-</text>
<text x="181.5" y="117.1">548-</text>
<text x="242.6" y="117.2">549-</text>
<text x="293.5" y="117.2">550-</text>
<text x="316.7" y="118.9">584-</text>
<text x="363.1" y="116.4">585-</text>
<text x="181.4" y="125">583-</text>
<text x="120.6" y="132">545-</text>
<text x="128.7" y="128.5">547-</text>
<text x="156.3" y="130.7">510-</text>
<text x="167.1" y="129.4">511-</text>
<text x="188.4" y="128">512-</text>
<text x="203.2" y="128">514-</text>
<text x="225.9" y="128">515-</text>
<text x="257.7" y="128">517-</text>
<text x="275.9" y="128">518-</text>
<text x="293.5" y="128">519-</text>
<text x="310.8" y="128">520-</text>
<text x="332" y="130">521-</text>
<text x="356" y="128.6">523-</text>
<text x="363.8" y="130.1">522-</text>
<text x="322.8" y="133.3">521A</text>
<text x="139.3" y="143.4">568-</text>
<text x="62.4" y="145.8">562-</text>
<text x="84" y="145.7">563-</text>
<text x="100.4" y="147.9">564-</text>
<text x="111.1" y="145.7">565-</text>
<text x="122.6" y="145.8">566-</text>
<text x="130.5" y="145.8">567-</text>
<text x="148.3" y="145.7">569-</text>
<text x="105" y="157.3">577-</text>
<text x="58.2" y="163.6">561-</text>
<text x="105" y="167.5">576-</text>
<text x="125.1" y="167.5">571-</text>
<text x="148.5" y="174.2">551-</text>
<text x="85.3" y="180.2">573-</text>
<text x="115.1" y="184.7">572-</text>
<text x="58" y="188.8">560-</text>
<text x="154.6" y="192.3">580-</text>
<text x="104.8" y="204.4">579-</text>
<text x="58" y="210.3">559-</text>
<text x="111.8" y="214.2">553-</text>
<text x="154.5" y="212.9">581-</text>
<text x="76.4" y="218.5">554-</text>
<text x="143.4" y="218.4">552-</text>
</g>
<g font-size="1.3">
<text x="271.5" y="289.8">0</text>
<text x="274.8" y="289.8">1</text>
<text x="278.1" y="289.8">2</text>
<text x="281.5" y="289.8">3</text>
<text x="284.8" y="289.8">4</text>
<text x="288.1" y="289.8">5m</text>
<text x="304.2" y="289.8">10m</text>
</g>
</svg>
